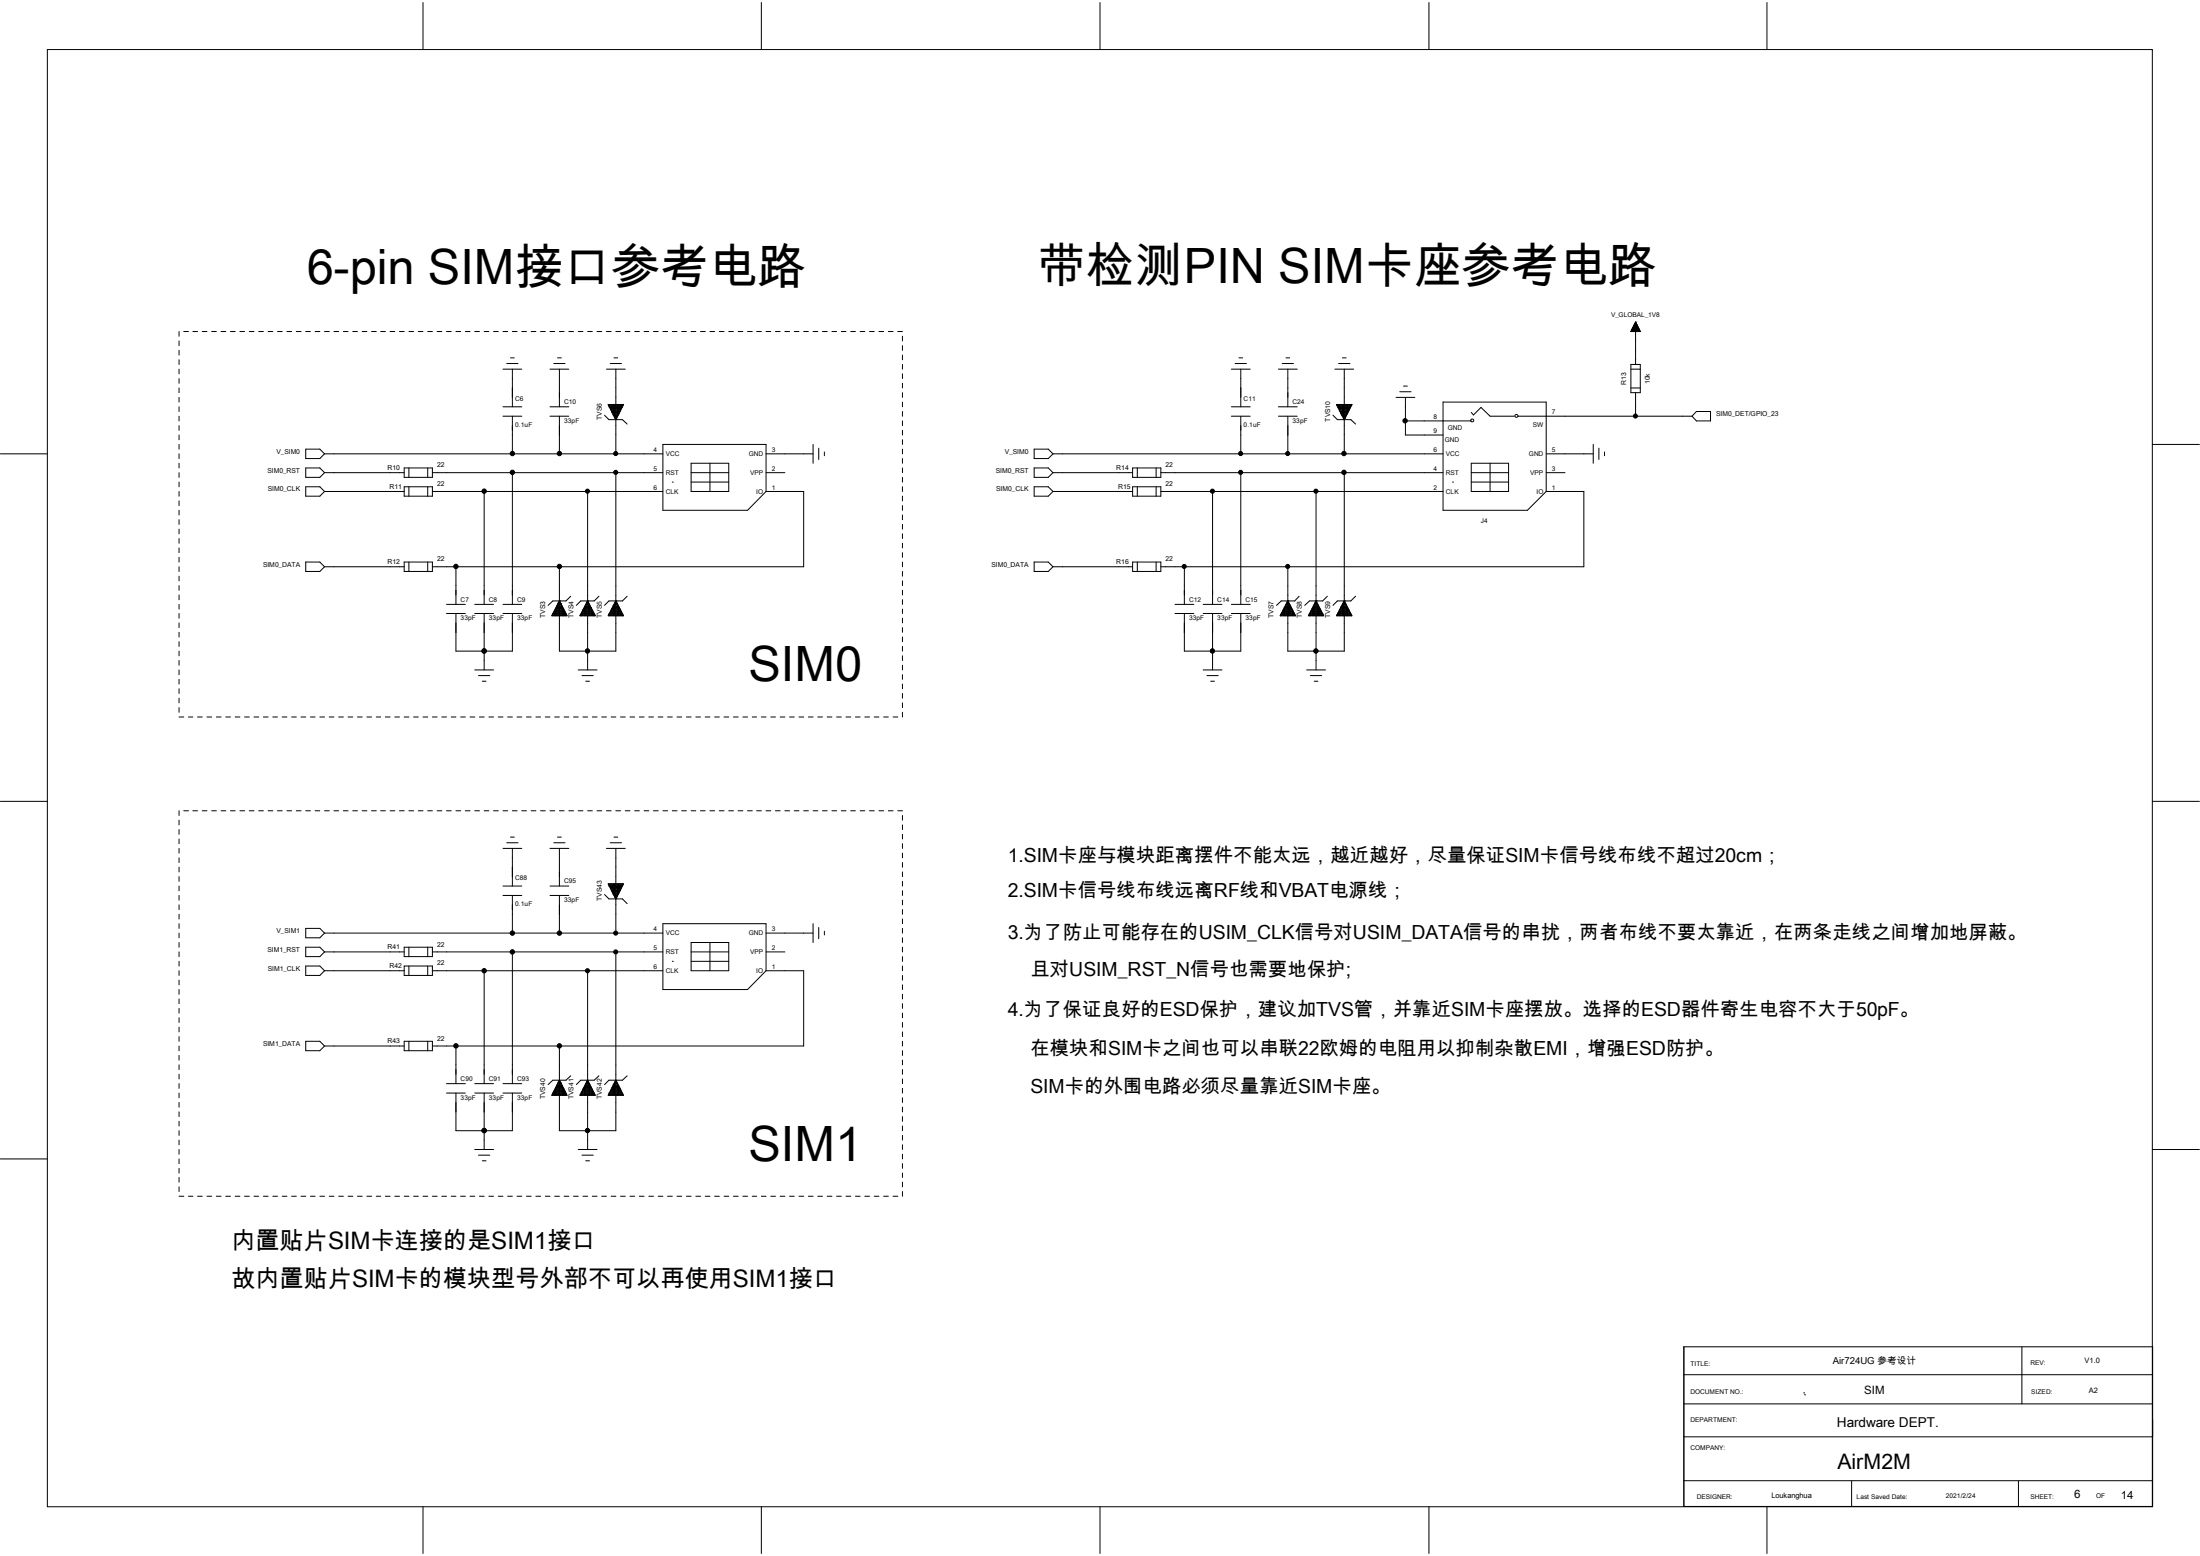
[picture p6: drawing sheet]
<svg xmlns="http://www.w3.org/2000/svg" width="297mm" height="210mm" viewBox="0 0 297 210" stroke-linecap="round" stroke-linejoin="round" font-family="sans-serif">
<g fill="none" stroke="#000" stroke-width=".14">
<path d="M6.4 6.7h284.2v196.7h-284.2zM57.1 .3v6.4M102.8 .3v6.4M148.5 .3v6.4M192.9 .3v6.4M238.5 .3v6.4M24.2 44.7v.7M24.2 46v.7M24.2 47.3v.6M24.2 48.6v.6M24.2 49.8v.7M24.2 51.1v.6"/>
<path d="M24.2 52.4v.6M24.2 53.6v.7M24.2 54.9v.6M24.2 56.2v.6M24.2 57.4v.7M24.2 58.7v.7M24.2 60v.6M24.8 44.7h.6M26 44.7h.7M27.3 44.7h.6M28.6 44.7h.6M29.8 44.7h.7"/>
<path d="M31.1 44.7h.6M32.4 44.7h.6M33.7 44.7h.6M34.9 44.7h.7M36.2 44.7h.6M37.5 44.7h.6M38.7 44.7h.7M40 44.7h.6M41.3 44.7h.6M42.5 44.7h.7M43.8 44.7h.6M45.1 44.7h.6"/>
<path d="M46.4 44.7h.6M47.6 44.7h.7M48.9 44.7h.6M50.2 44.7h.6M51.4 44.7h.6M52.7 44.7h.6M53.9 44.7h.7M55.2 44.7h.6M56.5 44.7h.6M57.7 44.7h.7M59 44.7h.6M60.3 44.7h.6"/>
<path d="M61.6 44.7h.6M62.8 44.7h.7M64.1 44.7h.6M65.4 44.7h.6M66.6 44.7h.7M67.9 44.7h.6M67.9 56.2h2.5M67.9 54.9h2.5M67.9 49.8h2.5M68.4 49.1h1.5M68.9 48.3h.5M69.2 44.7h.6"/>
<path d="M69.2 49.8v5.1M69.2 56.2v5.1M70.4 44.7h.7M71.7 44.7h.6M73 44.7h.6M74.3 44.7h.6M74.3 56.2h2.5M74.3 54.9h2.5M74.3 49.8h2.5M74.8 49.1h1.5M75.3 48.3h.5M75.5 44.7h.7"/>
<path d="M75.5 49.8v5.1M75.5 56.2v5.1M76.8 44.7h.6M78.1 44.7h.6M79.3 44.7h.7M80.6 44.7h.6M81.6 56l.6 .6h1.8l.7 .6M81.9 44.7h.6M81.9 49.8h2.5M82.4 49.1h1.5M82.9 48.3h.5M83.1 44.7h.7"/>
<path d="M83.1 49.8v4.8M83.1 56.6v4.7M84.4 44.7h.6M85.7 44.7h.6M87 44.7h.6M88.2 44.7h.7M89.5 60h13.9v6.3l-2.5 2.6h-11.4zM89.5 44.7h.6M90.8 44.7h.6M92 44.7h.7M93.3 44.7h.6M94.6 44.7h.6"/>
<path d="M95.8 44.7h.7M97.1 44.7h.6M98.4 44.7h.6M99.7 44.7h.6M100.9 44.7h.7M102.2 44.7h.6M103.4 44.7h.7M104.7 44.7h.6M106 44.7h.6M107.2 44.7h.7M108.5 44.7h.6M109.8 44.7h.6"/>
<path d="M109.8 60v2.5M111 44.7h.7M112.3 44.7h.6M113.6 44.7h.6M114.9 44.7h.6M116.1 44.7h.7M117.4 44.7h.6M118.7 44.7h.6M119.9 44.7h.7M121.2 44.7h.6M121.8 45.4v.6M121.8 46.7v.6"/>
<path d="M121.8 47.9v.7M121.8 49.2v.6M121.8 50.5v.6M121.8 51.7v.7M121.8 53v.6M121.8 54.3v.6M121.8 55.5v.7M121.8 56.8v.6M121.8 58.1v.6M121.8 59.4v.6M166.2 56.2h2.6M166.2 54.9h2.6"/>
<path d="M166.2 49.8h2.6M166.8 49.1h1.5M167.3 48.3h.5M167.5 49.8v5.1M167.5 56.2v5.1M172.6 56.2h2.5M172.6 54.9h2.5M172.6 49.8h2.5M173.1 49.1h1.5M173.6 48.3h.5M173.9 49.8v5.1M173.9 56.2v5.1"/>
<path d="M180 56l.6 .6h1.8l.6 .6M180.2 49.8h2.6M180.7 49.1h1.5M181.2 48.3h.5M181.5 49.8v4.8M181.5 56.6v4.7M188.5 53.6h2.5M189 52.9h1.5M189.5 52.1h.5M189.7 56.8h8.9M189.7 53.6v5.1h5.1M194.8 54.3h13.9v12l-2.5 2.6h-11.4z"/>
<path d="M198.6 55.7l.3 .3 1-1 1.3 1.2h3.2M204.9 56.2h23.5M215.1 60v2.5M220.2 49.2h1.2v3.8h-1.2zM220.2 52.4h1.2M220.2 49.8h1.2M220.2 44.7h1.2M220.3 44.7v-.1h1.1v.1M220.3 44.5h1.1M220.3 44.7v-.2h1v.2M220.3 44.4h1M220.3 44.7v-.3h1v.3"/>
<path d="M220.4 44.4h.8M220.4 44.7v-.4h.8v.4M220.4 44.2h.8M220.5 44.7v-.5h.6v.5M220.5 44.2h.6M220.5 44h.6M220.6 44.7v-.7h.5v.7M220.6 43.9h.4M220.6 44.7v-.9h.4v.9M220.7 43.7h.2M220.7 43.6h.2v1.1M220.8 43.5h.1"/>
<path d="M220.8 43.5l.6 1.2h-1.2zM220.8 43.5v5.7M220.8 53v3.2M220.9 43.6h-.1v1.1M220.9 43.6v1.1M220.9 43.7h-.2v1M221 43.9h-.4v.8M221 43.9v.8M221.1 44.1h-.6v.6M221.1 44.1v.6M229 55.5h1.9v1.3h-1.9l-.6-.6zM290.6 60h6.3"/>
<path d="M0 61.3h6.4M24.2 61.3v.6M24.2 62.5v.7M24.2 63.8v.6M24.2 65.1v.6M24.2 66.3v.7M24.2 67.6v.6M24.2 68.9v.6M24.2 70.1v.7M24.2 71.4v.7M24.2 72.7v.6M24.2 74v.6"/>
<path d="M24.2 75.2v.7M24.2 76.5v.6M24.2 77.8v.6M24.2 79v.7M41.3 63.2h1.9l.6 .6-.6 .6h-1.9zM41.3 65.7h1.9l.6 .6-.6 .7h-1.9zM41.3 75.9h1.9l.6 .6-.6 .6h-1.9zM41.3 60.6h1.9l.6 .7-.6 .6h-1.9zM43.8 61.3h45.7M43.8 63.8h10.8M43.8 66.3h10.8M43.8 76.5h10.8"/>
<path d="M54.6 63.2h3.8v1.2h-3.8zM54.6 65.7h3.8v1.3h-3.8zM54.6 75.9h3.8v1.2h-3.8zM55.2 63.2v1.2M55.2 65.7v1.3M55.2 75.9v1.2M57.7 63.2v1.2M57.7 65.7v1.3M57.7 75.9v1.2M58.4 63.8h31.1M58.4 66.3h31.1M61.6 76.5v5.1"/>
<path d="M65.4 66.3v15.3M69.2 63.8v17.8M75.5 76.5v4.6M79.3 66.3v14.8M83.1 63.8v17.3M90.8 65.1h.1M93.3 65.1h5.1M93.3 63.8h5.1M93.3 62.5h5.1v3.8h-5.1zM95.8 62.5v3.8M103.4 61.3h6.4M103.4 63.8h2.6"/>
<path d="M103.4 66.3h5.1v10.2h-50.1M110.5 60.5v1.5M111.3 61v.5M121.8 60.6v.7M121.8 61.9v.6M121.8 63.2v.6M121.8 64.4v.7M121.8 65.7v.6M121.8 67v.6M121.8 68.2v.7M121.8 69.5v.6M121.8 70.8v.6"/>
<path d="M121.8 72.1v.6M121.8 73.3v.7M121.8 74.6v.6M121.8 75.9v.6M121.8 77.1v.7M121.8 78.4v.6M121.8 79.7v.6M139.6 63.2h1.9l.7 .6-.7 .6h-1.9zM139.6 65.7h1.9l.7 .6-.7 .7h-1.9zM139.6 75.9h1.9l.7 .6-.7 .6h-1.9zM139.6 60.6h1.9l.7 .7-.7 .6h-1.9zM142.2 61.3h52.6"/>
<path d="M142.2 63.8h10.7M142.2 66.3h10.7M142.2 76.5h10.7M152.9 63.2h3.8v1.2h-3.8zM152.9 65.7h3.8v1.3h-3.8zM152.9 75.9h3.8v1.2h-3.8zM153.5 63.2v1.2M153.5 65.7v1.3M153.5 75.9v1.2M156.1 63.2v1.2M156.1 65.7v1.3M156.1 75.9v1.2"/>
<path d="M156.7 63.8h38.1M156.7 66.3h38.1M159.9 76.5v5.1M163.7 66.3v15.3M167.5 63.8v17.8M173.9 76.5v4.6M177.7 66.3v14.8M181.5 63.8v17.3M196.1 65.1h.1M198.6 65.1h5.1M198.6 63.8h5.1M198.6 62.5h5.1v3.8h-5.1z"/>
<path d="M201.2 62.5v3.8M208.7 61.3h6.4M208.7 63.8h2.6M208.7 66.3h5.1v10.2h-57.1M215.9 60.5v1.5M216.6 61v.5M24.2 80.3v.6M24.2 81.6v.6M24.2 82.8v.6M24.2 84.1v.6M24.2 85.3v.7M24.2 86.6v.6"/>
<path d="M24.2 87.9v.6M24.2 89.2v.6M24.2 90.4v.7M24.2 91.7v.6M24.2 93v.6M24.2 94.2v.7M24.2 95.5v.6M24.2 96.8h.6M25.4 96.8h.6M26.7 96.8h.6M27.9 96.8h.7M29.2 96.8h.6"/>
<path d="M30.5 96.8h.6M31.7 96.8h.7M33 96.8h.7M34.3 96.8h.6M35.6 96.8h.6M36.8 96.8h.7M38.1 96.8h.6M39.4 96.8h.6M40.6 96.8h.7M41.9 96.8h.6M43.2 96.8h.6M44.4 96.8h.7"/>
<path d="M45.7 96.8h.7M47 96.8h.6M48.3 96.8h.6M49.5 96.8h.7M50.8 96.8h.6M52 96.8h.7M53.3 96.8h.6M54.6 96.8h.6M55.8 96.8h.7M57.1 96.8h.6M58.4 96.8h.6M59.6 96.8h.7"/>
<path d="M60.3 81.6h2.5M60.3 82.8h2.5M60.9 96.8h.7M61.6 82.8v5.1h7.6v-5.1M62.2 96.8h.6M63.5 96.8h.6M64.1 81.6h2.5M64.1 82.8h2.5M64.1 90.4h2.5M64.6 91.2h1.5M64.7 96.8h.7M65.1 91.9h.5"/>
<path d="M65.4 87.9h.1M65.4 82.8v7.6M66 96.8h.6M67.3 96.8h.6M67.9 81.6h2.5M67.9 82.8h2.5M68.5 96.8h.7M69.8 96.8h.6M71.1 96.8h.6M72.3 96.8h.7M73.6 96.8h.7M74.9 96.8h.6"/>
<path d="M75.5 83.1v4.8h7.6v-4.8M76.2 96.8h.6M77 80.5l-.6 .6h-1.8l-.6 .6M77.4 96.8h.7M78.1 90.4h2.5M78.6 91.2h1.5M78.7 96.8h.6M79.1 91.9h.5M79.3 87.9h.1M79.3 83.1v7.3M80 96.8h.6M80.9 80.5l-.7 .6h-1.8l-.6 .6"/>
<path d="M81.2 96.8h.7M82.5 96.8h.6M83.8 96.8h.6M84.7 80.5l-.7 .6h-1.8l-.6 .6M85 96.8h.7M86.3 96.8h.7M87.6 96.8h.6M88.9 96.8h.6M90.1 96.8h.7M91.4 96.8h.6M92.7 96.8h.6M93.9 96.8h.7"/>
<path d="M95.2 96.8h.6M96.5 96.8h.6M97.7 96.8h.7M99 96.8h.7M100.3 96.8h.6M101.6 96.8h.6M102.8 96.8h.6M104.1 96.8h.6M105.3 96.8h.7M106.6 96.8h.6M107.9 96.8h.6M109.1 96.8h.7"/>
<path d="M110.4 96.8h.6M111.7 96.8h.6M112.9 96.8h.7M114.2 96.8h.7M115.5 96.8h.6M116.8 96.8h.6M118 96.8h.7M119.3 96.8h.6M120.6 96.8h.6M121.8 80.9v.7M121.8 82.2v.6M121.8 83.4v.7"/>
<path d="M121.8 84.7v.6M121.8 86v.6M121.8 87.2v.7M121.8 88.5v.7M121.8 89.8v.6M121.8 91.1v.6M121.8 92.3v.7M121.8 93.6v.6M121.8 94.9v.6M121.8 96.1v.7M158.6 81.6h2.6M158.6 82.8h2.6"/>
<path d="M159.9 82.8v5.1h7.6v-5.1M162.4 81.6h2.6M162.4 82.8h2.6M162.4 90.4h2.6M162.9 91.2h1.6M163.4 91.9h.6M163.7 87.9h.1M163.7 82.8v7.6M166.2 81.6h2.6M166.2 82.8h2.6M173.9 83.1v4.8h7.6v-4.8M175.4 80.5l-.6 .6h-1.8l-.7 .6"/>
<path d="M176.4 90.4h2.5M176.9 91.2h1.5M177.4 91.9h.5M177.7 87.9h.1M177.7 83.1v7.3M179.2 80.5l-.6 .6h-1.8l-.7 .6M183 80.5l-.6 .6h-1.8l-.6 .6M0 108.2h6.4M24.2 109.4v.7M24.2 110.7v.6M24.2 112v.6M24.2 113.2v.7"/>
<path d="M24.2 114.5v.6M24.2 115.8v.6M24.2 117.1v.6M24.2 118.3v.7M24.2 119.6v.6M24.8 109.4h.6M26 109.4h.7M27.3 109.4h.6M28.6 109.4h.6M29.8 109.4h.7M31.1 109.4h.6M32.4 109.4h.6"/>
<path d="M33.7 109.4h.6M34.9 109.4h.7M36.2 109.4h.6M37.5 109.4h.6M38.7 109.4h.7M40 109.4h.6M41.3 109.4h.6M42.5 109.4h.7M43.8 109.4h.6M45.1 109.4h.6M46.4 109.4h.6M47.6 109.4h.7"/>
<path d="M48.9 109.4h.6M50.2 109.4h.6M51.4 109.4h.6M52.7 109.4h.6M53.9 109.4h.7M55.2 109.4h.6M56.5 109.4h.6M57.7 109.4h.7M59 109.4h.6M60.3 109.4h.6M61.6 109.4h.6M62.8 109.4h.7"/>
<path d="M64.1 109.4h.6M65.4 109.4h.6M66.6 109.4h.7M67.9 109.4h.6M67.9 119.6h2.5M67.9 114.5h2.5M68.4 113.7h1.5M68.9 113h.5M69.2 109.4h.6M69.2 114.5v5.1M70.4 109.4h.7M71.7 109.4h.6"/>
<path d="M73 109.4h.6M74.3 109.4h.6M74.3 119.6h2.5M74.3 114.5h2.5M74.8 113.7h1.5M75.3 113h.5M75.5 109.4h.7M75.5 114.5v5.1M76.8 109.4h.6M78.1 109.4h.6M79.3 109.4h.7M80.6 109.4h.6"/>
<path d="M81.9 109.4h.6M81.9 114.5h2.5M82.4 113.7h1.5M82.9 113h.5M83.1 109.4h.7M83.1 114.5v4.8M84.4 109.4h.6M85.7 109.4h.6M87 109.4h.6M88.2 109.4h.7M89.5 109.4h.6M90.8 109.4h.6"/>
<path d="M92 109.4h.7M93.3 109.4h.6M94.6 109.4h.6M95.8 109.4h.7M97.1 109.4h.6M98.4 109.4h.6M99.7 109.4h.6M100.9 109.4h.7M102.2 109.4h.6M103.4 109.4h.7M104.7 109.4h.6M106 109.4h.6"/>
<path d="M107.2 109.4h.7M108.5 109.4h.6M109.8 109.4h.6M111 109.4h.7M112.3 109.4h.6M113.6 109.4h.6M114.9 109.4h.6M116.1 109.4h.7M117.4 109.4h.6M118.7 109.4h.6M119.9 109.4h.7M121.2 109.4h.6"/>
<path d="M121.8 110.1v.6M121.8 111.3v.7M121.8 112.6v.6M121.8 113.9v.6M121.8 115.1v.7M121.8 116.4v.7M121.8 117.7v.6M121.8 119v.6M290.6 108.2h6.3M24.2 120.9v.6M24.2 122.1v.7M24.2 123.4v.6"/>
<path d="M24.2 124.7v.6M24.2 125.9v.7M24.2 127.2v.6M24.2 128.5v.6M24.2 129.8v.6M24.2 131v.7M24.2 132.3v.6M24.2 133.6v.6M24.2 134.8v.7M24.2 136.1v.6M24.2 137.4v.6M24.2 138.6v.7"/>
<path d="M24.2 139.9v.6M41.3 127.8h1.9l.6 .7-.6 .6h-1.9zM41.3 130.4h1.9l.6 .6-.6 .7h-1.9zM41.3 125.3h1.9l.6 .6-.6 .7h-1.9zM43.8 128.5h10.8M43.8 131h10.8M43.8 125.9h45.7M54.6 127.8h3.8v1.3h-3.8zM54.6 130.4h3.8v1.3h-3.8zM55.2 127.8v1.3M55.2 130.4v1.3M57.7 127.8v1.3"/>
<path d="M57.7 130.4v1.3M58.4 128.5h31.1M58.4 131h31.1M65.4 131v15.3M67.9 120.9h2.5M69.2 120.9v5M69.2 128.5v17.8M74.3 120.9h2.5M75.5 120.9v5M79.3 131v14.8M81.6 120.7l.6 .6h1.8l.7 .7M83.1 121.3v4.6"/>
<path d="M83.1 128.5v17.3M89.5 124.7h13.9v6.3l-2.5 2.6h-11.4zM90.8 129.8h.1M93.3 127.2h5.1v3.8h-5.1zM93.3 129.8h5.1M93.3 128.5h5.1M95.8 127.2v3.8M103.4 128.5h2.6M103.4 131h5.1v10.2h-50.1M103.4 125.9h6.4M109.8 124.7v2.5M110.5 125.2v1.5"/>
<path d="M111.3 125.7v.5M121.8 120.2v.7M121.8 121.5v.6M121.8 122.8v.6M121.8 124v.7M121.8 125.3v.6M121.8 126.6v.6M121.8 127.8v.7M121.8 129.1v.7M121.8 130.4v.6M121.8 131.7v.6M121.8 132.9v.7"/>
<path d="M121.8 134.2v.6M121.8 135.5v.6M121.8 136.7v.7M121.8 138v.6M121.8 139.3v.6M0 156.4h6.4M24.2 141.2v.6M24.2 142.5v.6M24.2 143.7v.7M24.2 145v.6M24.2 146.3v.6M24.2 147.5v.7"/>
<path d="M24.2 148.8v.6M24.2 150.1v.6M24.2 151.3v.7M24.2 152.6v.6M24.2 153.9v.6M24.2 155.2v.6M24.2 156.4v.7M24.2 157.7v.6M24.2 158.9v.7M41.3 140.5h1.9l.6 .7-.6 .6h-1.9zM43.8 141.2h10.8M54.6 140.5h3.8v1.3h-3.8z"/>
<path d="M55.2 140.5v1.3M57.7 140.5v1.3M60.3 146.3h2.5M60.3 147.5h2.5M61.6 147.5v5.1h7.6v-5.1M61.6 141.2v5.1M64.1 155.2h2.5M64.1 146.3h2.5M64.1 147.5h2.5M64.6 155.9h1.5M65.1 156.7h.5M65.4 152.6h.1"/>
<path d="M65.4 147.5v7.7M67.9 146.3h2.5M67.9 147.5h2.5M75.5 141.2v4.6M75.5 147.8v4.8h7.6v-4.8M77 145.2l-.6 .6h-1.8l-.6 .6M78.1 155.2h2.5M78.6 155.9h1.5M79.1 156.7h.5M79.3 152.6h.1M79.3 147.8v7.4M80.9 145.2l-.7 .6h-1.8l-.6 .6"/>
<path d="M84.7 145.2l-.7 .6h-1.8l-.6 .6M121.8 140.5v.7M121.8 141.8v.7M121.8 143.1v.6M121.8 144.4v.6M121.8 145.6v.7M121.8 146.9v.6M121.8 148.2v.6M121.8 149.4v.7M121.8 150.7v.6M121.8 152v.6M121.8 153.2v.7"/>
<path d="M121.8 154.5v.7M121.8 155.8v.6M121.8 157.1v.6M121.8 158.3v.6M121.8 159.6v.6M290.6 155.2h6.3M24.2 160.2v.6M24.2 161.5h.6M25.4 161.5h.6M26.7 161.5h.6M27.9 161.5h.7M29.2 161.5h.6"/>
<path d="M30.5 161.5h.6M31.7 161.5h.7M33 161.5h.7M34.3 161.5h.6M35.6 161.5h.6M36.8 161.5h.7M38.1 161.5h.6M39.4 161.5h.6M40.6 161.5h.7M41.9 161.5h.6M43.2 161.5h.6M44.4 161.5h.7"/>
<path d="M45.7 161.5h.7M47 161.5h.6M48.3 161.5h.6M49.5 161.5h.7M50.8 161.5h.6M52 161.5h.7M53.3 161.5h.6M54.6 161.5h.6M55.8 161.5h.7M57.1 161.5h.6M58.4 161.5h.6M59.6 161.5h.7"/>
<path d="M60.9 161.5h.7M62.2 161.5h.6M63.5 161.5h.6M64.7 161.5h.7M66 161.5h.6M67.3 161.5h.6M68.5 161.5h.7M69.8 161.5h.6M71.1 161.5h.6M72.3 161.5h.7M73.6 161.5h.7M74.9 161.5h.6"/>
<path d="M76.2 161.5h.6M77.4 161.5h.7M78.7 161.5h.6M80 161.5h.6M81.2 161.5h.7M82.5 161.5h.6M83.8 161.5h.6M85 161.5h.7M86.3 161.5h.7M87.6 161.5h.6M88.9 161.5h.6M90.1 161.5h.7"/>
<path d="M91.4 161.5h.6M92.7 161.5h.6M93.9 161.5h.7M95.2 161.5h.6M96.5 161.5h.6M97.7 161.5h.7M99 161.5h.7M100.3 161.5h.6M101.6 161.5h.6M102.8 161.5h.6M104.1 161.5h.6M105.3 161.5h.7"/>
<path d="M106.6 161.5h.6M107.9 161.5h.6M109.1 161.5h.7M110.4 161.5h.6M111.7 161.5h.6M112.9 161.5h.7M114.2 161.5h.7M115.5 161.5h.6M116.8 161.5h.6M118 161.5h.7M119.3 161.5h.6M120.6 161.5h.6"/>
<path d="M121.8 160.8v.7M227.3 199.9h63.3M227.3 185.5h63.3M227.3 189.5h63.3M227.3 181.8h63.3v21.5h-63.3zM227.3 193.9h63.3M243.5 188h.1M243.6 188.3h.1M250 199.9v3.4M272.5 199.9v3.4M273 181.8v7.7M57.1 203.4v6.3"/>
<path d="M102.8 203.4v6.3M148.5 203.4v6.3M192.9 203.4v6.3M238.5 203.4v6.3"/>
<circle cx="198.8" cy="56.8" r=".2"/>
<circle cx="204.7" cy="56.1" r=".2"/>
</g>
<g fill="none" stroke="#000" stroke-width=".17">
<path d="M82.1 54.6h2.1l-1.1 2zM82.1 54.7h2.1M82.3 54.6v.3M82.3 55h1.7M82.5 54.6v.7M82.5 55.3h1.3M82.6 54.6v1.1M82.6 55.7h1M82.8 54.6v1.4M82.8 56h.6M83 54.6v1.8M83 56.4h.3"/>
<path d="M83.1 54.6v2M83.4 54.6v1.6h-.5M83.5 54.6v1.3h-.7M83.7 54.6v.9h-1.1M83.9 54.6v.6h-1.5M84 54.6v.2h-1.8M180.5 54.6h2l-1 2zM180.5 54.7h2M180.5 54.6v.1M180.6 54.8h1.8M180.6 55h1.7M180.7 54.6v.5"/>
<path d="M180.7 55.2h1.5M180.8 55.3h1.3M180.8 54.6v.9M180.9 55.5h1.1M181 55.7h.9M181 54.6v1.2M181.1 55.9h.8M181.1 56h.7M181.2 54.6v1.6M181.3 56.2h.4M181.4 56.4h.2M181.4 54.6v2"/>
<path d="M181.4 56.6h.1M181.6 54.6v1.8M181.7 54.6v1.5M181.9 54.6v1.1M182.1 54.6v.8M182.3 54.6v.4M182.5 54.6v.1M74.6 83h1.9M74.6 83.1v-.3h1.8v.3M74.8 82.7h1.5M74.8 83.1v-.6h1.4v.6M74.9 82.3h1.3"/>
<path d="M75 82.2h1.1v.9M75 82.1v1M75.1 82h.9M75.2 81.8h.7v1.3M75.2 81.7v1.4M75.3 81.6h.5M75.4 81.4h.3v1.7M75.4 81.4v1.7M75.5 81.3h.1M75.5 81.1h.1M75.5 81.1l1 2h-2zM75.5 81.1v2"/>
<path d="M78.4 83h1.9M78.4 83v.1M78.4 82.8h1.8M78.5 82.7h1.6M78.5 82.6v.5M78.6 82.5h1.5M78.7 82.3h1.2M78.7 82.3v.8M78.8 82.2h1M78.9 82h.9M78.9 81.9v1.2M79 81.8h.7"/>
<path d="M79.1 81.6h.5M79.1 81.6v1.5M79.2 81.4h.3M79.2 81.3h.2M79.2 81.2v1.9M79.3 81.1h.1M79.3 81.1l1 2h-2zM79.4 81.3v1.8M79.6 81.7v1.4M79.8 82v1.1M80 82.4v.7M80.1 82.7v.4"/>
<path d="M80.3 83.1h.1M82.2 83h1.9M82.3 82.8h1.7M82.3 82.8v.3M82.3 82.7h1.6M82.4 82.5h1.5M82.5 82.5v.6M82.5 82.3h1.2M82.6 82.2h1.1M82.6 82.1v1M82.7 82h.9M82.8 81.8h.7"/>
<path d="M82.8 81.7v1.4M82.9 81.6h.5M83 81.4h.3M83 81.4v1.7M83.1 81.3h.1M83.1 81.1h.1M83.1 81.1l1.1 2h-2.1zM83.1 81.2v1.9M83.4 81.5v1.6M83.5 81.9v1.2M83.7 82.2v.9M83.9 82.6v.5"/>
<path d="M84 82.9v.2M172.9 83.1v-.1h1.9v.1M173 82.8h1.8M173.1 82.7v.4M173.1 82.7h1.6M173.1 82.5h1.5M173.2 82.3v.8M173.3 82.3h1.2v.8M173.4 82.2h1M173.4 82v1.1M173.4 82h.9M173.5 81.8h.7"/>
<path d="M173.6 83.1v-1.5h.5v1.5M173.7 81.4h.3M173.8 81.3h.1M173.8 81.2v1.9M173.9 81.1h.1M173.9 81.1l1 2h-2.1zM173.9 81.2v1.9M174.3 82v1.1M174.7 82.7v.4M176.7 83h1.9M176.8 83.1v-.3h1.8v.3M176.9 82.7h1.5"/>
<path d="M177 83.1v-.6h1.4v.6M177.1 82.3h1.2M177.2 82.2h1v.9M177.2 82.1v1M177.2 82h.9M177.3 81.8h.7v1.3M177.3 81.7v1.4M177.4 81.6h.5M177.5 81.4h.3v1.7M177.5 81.4v1.7M177.6 81.3h.1M177.7 81.1h.1"/>
<path d="M177.7 81.1l1 2h-2zM177.7 81.1v2M180.5 83h1.9M180.5 83v.1M180.6 82.8h1.8M180.7 82.7h1.5M180.7 82.6v.5M180.8 82.5h1.4M180.8 82.3h1.3M180.8 82.3v.8M180.9 82.2h1.1M181 82h.9v1.1"/>
<path d="M181 81.9v1.2M181.1 81.8h.7M181.2 81.6h.5M181.2 81.6v1.5M181.3 81.4h.4M181.4 81.3h.1M181.4 81.2v1.9M181.5 81.1h.1M181.5 81.1l1 2h-2zM181.6 81.3v1.8M181.7 81.7v1.4M182.1 82.4v.7"/>
<path d="M182.3 82.7v.4M182.5 83.1h.1M82.1 119.3h2.1l-1.1 2zM82.2 119.5h1.9M82.3 119.3v.3h1.7M82.4 119.8h1.5M82.5 119.3v.7h1.3M82.6 119.3v1.1h1.1M82.8 119.3v1.4M83 119.3v1.8h.3M83.1 119.3v2M83.4 119.3v1.6"/>
<path d="M83.5 119.3v1.3M83.7 119.3v.9M83.9 119.3v.5M84 119.3v.2M82.5 120.2h1.2M82.7 120.5h.8M82.8 120.7h.7M82.9 120.9h.5M83.1 121.2h.1M74.6 147.7h1.9M74.6 147.5v.3M74.7 147.5h1.7"/>
<path d="M74.8 147.4h1.5M74.8 147.2v.6M74.8 147.2h1.4M75 147h1.1M75 146.9v.9M75 146.8h1M75.1 146.6h.8M75.2 146.5v1.3M75.2 146.5h.7M75.3 146.3h.5M75.4 146.1v1.7M75.4 146.1h.3"/>
<path d="M75.5 145.9h.1M75.5 145.8v2M75.5 145.8l1 2h-2zM75.7 146.1v1.7M75.9 146.5v1.3M76.1 146.9v.9M76.2 147.2v.6M76.4 147.6v.2M78.4 147.7v.1M78.4 147.7h1.9M78.4 147.5h1.8M78.5 147.4v.4"/>
<path d="M78.6 147.4h1.5M78.7 147.2h1.3M78.7 147v.8M78.7 147h1.2M78.8 146.8h1M78.9 146.6v1.2M78.9 146.6h.8M79 146.5h.7M79.2 146.1h.3M79.2 145.9v1.9M79.3 145.9h.1M79.3 145.8l1 2h-2z"/>
<path d="M79.4 146v1.8M79.5 146.3h-.4v1.5M79.6 146.3v1.5M79.8 146.7v1.1M80 147.1v.7M80.1 147.4v.4M80.3 147.8h.1M82.2 147.7h1.9M82.3 147.5v.3M82.3 147.5h1.7M82.4 147.4h1.5M82.5 147h1.2"/>
<path d="M82.6 146.8v1M82.6 146.8h1.1M82.7 146.6h.8M82.8 146.4v1.4M82.8 146.5h.7M82.9 146.3h.5M83 146v1.8M83 146.1h.3M83.1 145.9h.1M83.1 145.8v2M83.1 145.8l1.1 2h-2.1zM83.4 146.2v1.6"/>
<path d="M83.5 146.6v1.2M83.7 146.9v.9M83.8 147.2h-1.3v.6M83.9 147.3v.5M84 147.6v.2"/>
</g>
<g fill="#000" stroke="#000" stroke-width=".14">
<circle cx="189.7" cy="56.8" r=".3"/>
<circle cx="220.8" cy="56.2" r=".28"/>
<circle cx="61.6" cy="76.5" r=".3"/>
<circle cx="65.4" cy="66.3" r=".3"/>
<circle cx="69.2" cy="61.2" r=".3"/>
<circle cx="69.2" cy="63.8" r=".3"/>
<circle cx="75.5" cy="76.5" r=".3"/>
<circle cx="75.5" cy="61.2" r=".3"/>
<circle cx="79.3" cy="66.3" r=".28"/>
<circle cx="83.1" cy="61.2" r=".28"/>
<circle cx="83.1" cy="63.8" r=".28"/>
<circle cx="159.9" cy="76.5" r=".28"/>
<circle cx="163.7" cy="66.3" r=".28"/>
<circle cx="167.5" cy="63.8" r=".28"/>
<circle cx="167.5" cy="61.2" r=".28"/>
<circle cx="173.8" cy="61.2" r=".28"/>
<circle cx="173.8" cy="76.5" r=".28"/>
<circle cx="177.7" cy="66.3" r=".28"/>
<circle cx="181.4" cy="63.8" r=".3"/>
<circle cx="181.4" cy="61.2" r=".3"/>
<circle cx="65.4" cy="87.9" r=".3"/>
<circle cx="79.3" cy="87.9" r=".28"/>
<circle cx="163.7" cy="87.9" r=".28"/>
<circle cx="177.7" cy="87.9" r=".28"/>
<circle cx="65.4" cy="131" r=".3"/>
<circle cx="69.2" cy="128.5" r=".3"/>
<circle cx="69.2" cy="125.9" r=".3"/>
<circle cx="75.5" cy="125.9" r=".3"/>
<circle cx="79.3" cy="131" r=".28"/>
<circle cx="83.1" cy="128.5" r=".28"/>
<circle cx="83.1" cy="125.9" r=".28"/>
<circle cx="61.6" cy="141.2" r=".3"/>
<circle cx="65.4" cy="152.6" r=".3"/>
<circle cx="75.5" cy="141.2" r=".3"/>
<circle cx="79.3" cy="152.6" r=".28"/>
</g>
<g font-size="6.6">
<text x="41.4" y="38.4">6-pin SIM接口参考电路</text>
<text x="140.1" y="38.1">带检测PIN SIM卡座参考电路</text>
<text x="101" y="91.9">SIM0</text>
<text x="101" y="156.7">SIM1</text>
</g>
<g font-size="3.3">
<text x="31.2" y="168.6">内置贴片SIM卡连接的是SIM1接口</text>
<text x="31.2" y="173.7">故内置贴片SIM卡的模块型号外部不可以再使用SIM1接口</text>
</g>
<text font-size="2.9" x="248.1" y="198.3">AirM2M</text>
<g font-size="2.6">
<text x="136.1" y="116.3">1.SIM卡座与模块距离摆件不能太远，越近越好，尽量保证SIM卡信号线布线不超过20cm；</text>
<text x="136.1" y="121.1">2.SIM卡信号线布线远离RF线和VBAT电源线；</text>
<text x="136.1" y="126.7">3.为了防止可能存在的USIM_CLK信号对USIM_DATA信号的串扰，两者布线不要太靠近，在两条走线之间增加地屏蔽。</text>
<text x="139.1" y="131.8">且对USIM_RST_N信号也需要地保护;</text>
<text x="136.1" y="137.1">4.为了保证良好的ESD保护，建议加TVS管，并靠近SIM卡座摆放。选择的ESD器件寄生电容不大于50pF。</text>
<text x="139.1" y="142.5">在模块和SIM卡之间也可以串联22欧姆的电阻用以抑制杂散EMI，增强ESD防护。</text>
<text x="139.1" y="147.5">SIM卡的外围电路必须尽量靠近SIM卡座。</text>
</g>
<text font-size="1.8" x="248" y="192.7">Hardware DEPT.</text>
<g font-size="1.5">
<text x="251.7" y="188.1">SIM</text>
<text x="280" y="202.2">6</text>
<text x="286.3" y="202.4">14</text>
</g>
<text font-size="1.3" x="247.4" y="184.1">Air724UG 参考设计</text>
<g font-size="1">
<text x="281.4" y="184">V1.0</text>
<text x="282" y="188">A2</text>
<text x="239.1" y="202.1">Loukanghua</text>
</g>
<g font-size=".9">
<text x="217.5" y="42.8">V_GLOBAL_1V8</text>
<text x="219.5" y="51.9" transform="rotate(-90 219.5 51.9)">R13</text>
<text x="222.7" y="51.9" transform="rotate(-90 222.7 51.9)">10k</text>
<text x="69.6" y="54.1">C6</text>
<text x="69.6" y="57.6">0.1uF</text>
<text x="76.2" y="54.5">C10</text>
<text x="76.2" y="57.1">33pF</text>
<text x="81.2" y="56.6" transform="rotate(-90 81.2 56.6)">TVS6</text>
<text x="167.9" y="54.1">C11</text>
<text x="167.9" y="57.6">0.1uF</text>
<text x="174.5" y="54.5">C24</text>
<text x="174.5" y="57.1">33pF</text>
<text x="179.6" y="56.9" transform="rotate(-90 179.6 56.9)">TVS10</text>
<text x="193.5" y="56.6">8</text>
<text x="193.5" y="58.5">9</text>
<text x="195.1" y="59.6">GND</text>
<text x="195.5" y="58">GND</text>
<text x="206.9" y="57.6">SW</text>
<text x="209.5" y="55.9">7</text>
<text x="231.7" y="56.2">SIM0_DET/GPIO_23</text>
<text x="36.1" y="63.8">SIM0_RST</text>
<text x="37.3" y="61.3">V_SIM0</text>
<text x="52.3" y="63.4">R10</text>
<text x="52.6" y="66">R11</text>
<text x="59" y="63.1">22</text>
<text x="59" y="65.6">22</text>
<text x="88.2" y="61">4</text>
<text x="88.2" y="63.5">5</text>
<text x="89.9" y="61.6">VCC</text>
<text x="89.9" y="64.1">RST</text>
<text x="101.1" y="61.6">GND</text>
<text x="101.3" y="64.1">VPP</text>
<text x="104.2" y="63.5">2</text>
<text x="104.2" y="61">3</text>
<text x="134.5" y="63.8">SIM0_RST</text>
<text x="135.7" y="61.3">V_SIM0</text>
<text x="150.7" y="63.4">R14</text>
<text x="151" y="66">R15</text>
<text x="157.4" y="63.1">22</text>
<text x="157.4" y="65.6">22</text>
<text x="193.5" y="61">6</text>
<text x="193.5" y="63.5">4</text>
<text x="195.2" y="61.6">VCC</text>
<text x="195.2" y="64.1">RST</text>
<text x="206.4" y="61.6">GND</text>
<text x="206.6" y="64.1">VPP</text>
<text x="209.5" y="63.5">3</text>
<text x="209.5" y="61">5</text>
<text x="36.2" y="66.3">SIM0_CLK</text>
<text x="88.2" y="66.1">6</text>
<text x="89.9" y="66.6">CLK</text>
<text x="102.1" y="66.6">IO</text>
<text x="104.2" y="66.1">1</text>
<text x="134.5" y="66.3">SIM0_CLK</text>
<text x="193.5" y="66.1">2</text>
<text x="195.2" y="66.6">CLK</text>
<text x="199.9" y="70.5">J4</text>
<text x="207.4" y="66.6">IO</text>
<text x="209.5" y="66.1">1</text>
<text x="35.5" y="76.5">SIM0_DATA</text>
<text x="52.3" y="76.1">R12</text>
<text x="59" y="75.8">22</text>
<text x="133.9" y="76.5">SIM0_DATA</text>
<text x="150.7" y="76.1">R16</text>
<text x="157.4" y="75.8">22</text>
<text x="62.2" y="81.2">C7</text>
<text x="62.2" y="83.7">33pF</text>
<text x="66" y="81.2">C8</text>
<text x="66" y="83.7">33pF</text>
<text x="69.8" y="81.2">C9</text>
<text x="69.8" y="83.7">33pF</text>
<text x="73.6" y="83.4" transform="rotate(-90 73.6 83.4)">TVS3</text>
<text x="77.4" y="83.4" transform="rotate(-90 77.4 83.4)">TVS4</text>
<text x="81.2" y="83.4" transform="rotate(-90 81.2 83.4)">TVS5</text>
<text x="160.5" y="81.2">C12</text>
<text x="160.5" y="83.7">33pF</text>
<text x="164.3" y="81.2">C14</text>
<text x="164.3" y="83.7">33pF</text>
<text x="168.1" y="81.2">C15</text>
<text x="168.1" y="83.7">33pF</text>
<text x="171.9" y="83.4" transform="rotate(-90 171.9 83.4)">TVS7</text>
<text x="175.8" y="83.4" transform="rotate(-90 175.8 83.4)">TVS8</text>
<text x="179.6" y="83.4" transform="rotate(-90 179.6 83.4)">TVS9</text>
<text x="69.6" y="118.8">C88</text>
<text x="76.2" y="119.2">C95</text>
<text x="37.3" y="125.9">V_SIM1</text>
<text x="69.6" y="122.3">0.1uF</text>
<text x="76.2" y="121.8">33pF</text>
<text x="81.2" y="121.6" transform="rotate(-90 81.2 121.6)">TVS43</text>
<text x="88.2" y="125.7">4</text>
<text x="104.2" y="125.7">3</text>
<text x="36.1" y="128.5">SIM1_RST</text>
<text x="36.2" y="131">SIM1_CLK</text>
<text x="52.3" y="128.1">R41</text>
<text x="52.6" y="130.6">R42</text>
<text x="59" y="127.8">22</text>
<text x="59" y="130.3">22</text>
<text x="88.2" y="128.2">5</text>
<text x="88.2" y="130.8">6</text>
<text x="89.9" y="126.2">VCC</text>
<text x="89.9" y="128.8">RST</text>
<text x="89.9" y="131.3">CLK</text>
<text x="101.1" y="126.2">GND</text>
<text x="101.3" y="128.8">VPP</text>
<text x="102.1" y="131.3">IO</text>
<text x="104.2" y="130.8">1</text>
<text x="104.2" y="128.2">2</text>
<text x="35.5" y="141.2">SIM1_DATA</text>
<text x="52.3" y="140.8">R43</text>
<text x="59" y="140.5">22</text>
<text x="62.2" y="145.9">C90</text>
<text x="62.2" y="148.4">33pF</text>
<text x="66" y="145.9">C91</text>
<text x="66" y="148.4">33pF</text>
<text x="69.8" y="145.9">C93</text>
<text x="69.8" y="148.4">33pF</text>
<text x="73.6" y="148.3" transform="rotate(-90 73.6 148.3)">TVS40</text>
<text x="77.4" y="148.3" transform="rotate(-90 77.4 148.3)">TVS41</text>
<text x="81.2" y="148.3" transform="rotate(-90 81.2 148.3)">TVS42</text>
<text x="228.2" y="184.3">TITLE:</text>
<text x="274.1" y="184.2">REV:</text>
<text x="228.2" y="191.9">DEPARTMENT:</text>
<text x="228.2" y="188.1">DOCUMENT NO.:</text>
<text x="274.2" y="188.1">SIZED:</text>
<text x="228.2" y="195.7">COMPANY:</text>
<text x="229.1" y="202.3">DESIGNER:</text>
<text x="250.7" y="202.3">Last Saved Date:</text>
<text x="262.7" y="202.2">2021/2/24</text>
<text x="274.1" y="202.3">SHEET:</text>
<text x="283" y="202.2">OF</text>
</g>
</svg>
